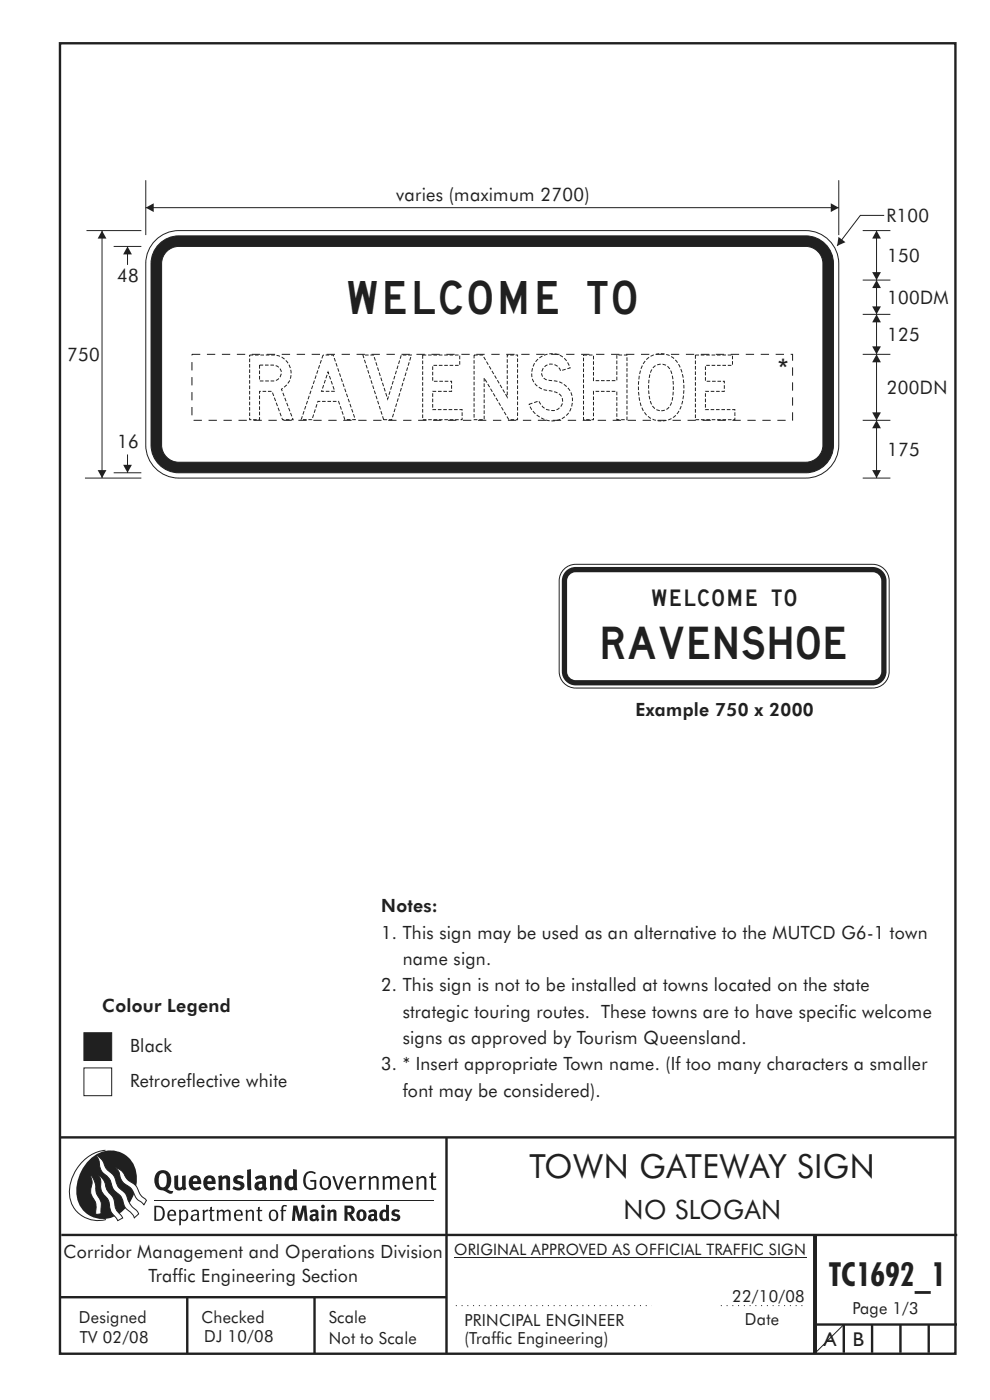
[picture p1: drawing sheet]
<svg xmlns="http://www.w3.org/2000/svg" width="210mm" height="297mm" viewBox="0 0 210 297" stroke-linecap="round" stroke-linejoin="round" font-family="sans-serif">
<g fill="none" stroke="#231f20" stroke-width=".51">
<path d="M12.7 9.2h190v278h-190zM12.7 241.3h190M94.7 241.4v45.8M12.7 275.2h82M13 262h190M39.7 275.2v12M66.7 275.2v12M172.7 262.2v25M173 262.1v24.9M173 281h30M179 281v6M185 281v6"/>
<path d="M191 281v6M197 281v6"/>
</g>
<path d="M96.3 266.7h74.7" fill="none" stroke="#231f20" stroke-width=".21"/>
<g fill="#231f20">
<path d="M64.9 248.8a1.61 1.61 0 0 1 2.1 0l-.2 .3a1.17 1.17 0 0 0-1.4-.2 1.17 1.17 0 0 0-.6 1.3 1.42 1.42 0 0 0 1.2 1.9l.7-.2v-1.2h-.8l-.1-.4h1.3v1.8a1.82 1.82 0 0 1-2.2 0 1.82 1.82 0 0 1-.6-2.1l.2-.7z" fill-rule="evenodd"/>
<path d="M68.2 249.7a1.77 1.77 0 0 0 .4 2.7 1.39 1.39 0 0 0 1.4-.5 1.39 1.39 0 0 0 .2-1.5 1.19 1.19 0 0 0-2-.7zM68.5 250a.83 .83 0 0 1 1 .1 .83 .83 0 0 1 .2 .9 .75 .75 0 0 1-.6 1.1 .75 .75 0 0 1-.8-.8v-1z" fill-rule="evenodd"/>
<path d="M70.5 249.6l.4-.1 .8 2.4 .8-2.3h.5l-1.1 2.8h-.4z" fill-rule="evenodd"/>
<path d="M73.6 249.9a1.74 1.74 0 0 0 .5 2.5l.9-.1 .5-.2-.2-.3a.89 .89 0 0 1-1.1 .2 .89 .89 0 0 1-.4-1h1.7a1.15 1.15 0 0 0-.4-1.3 1.15 1.15 0 0 0-1.5 .2zM74 250a.67 .67 0 0 1 .8-.1 .67 .67 0 0 1 .3 .8h-1.3z" fill-rule="evenodd"/>
<path d="M76.2 249.6l.4-.1 .1 .4 .5-.4h.5l-.2 .5a.61 .61 0 0 0-.8 .6v1.8h-.4z" fill-rule="evenodd"/>
<path d="M78.1 249.6l.5-.1 .1 .4a.89 .89 0 0 1 .9-.4 .89 .89 0 0 1 .7 .7v2.2h-.4v-2.2l-.1-.2-.3-.1-.8 .4v2.1h-.4z" fill-rule="evenodd"/>
<path d="M81.1 249.6l.4-.1 .1 .4a.83 .83 0 0 1 .8-.4 .83 .83 0 0 1 .7 .4 .86 .86 0 0 1 .9-.4 .86 .86 0 0 1 .7 .7v2.2h-.4l-.1-2.3a.5 .5 0 0 0-.8 0l-.2 .2v2.1h-.5v-2.2l-.4-.3-.7 .4v2.1h-.4z" fill-rule="evenodd"/>
<path d="M85.7 249.9a1.74 1.74 0 0 0 .5 2.5l.9-.1 .5-.2-.2-.3a.89 .89 0 0 1-1.1 .2 .89 .89 0 0 1-.4-1h1.7a1.15 1.15 0 0 0-.5-1.3 1.15 1.15 0 0 0-1.4 .2zM86 250a.67 .67 0 0 1 .9-.1 .67 .67 0 0 1 .3 .8h-1.3z" fill-rule="evenodd"/>
<path d="M88.3 249.6l.4-.1 .1 .4a.89 .89 0 0 1 .9-.4 .89 .89 0 0 1 .7 .7v2.2h-.4v-2.2l-.1-.2-.3-.1-.8 .4v2.1h-.4z" fill-rule="evenodd"/>
<path d="M91.5 248.8l.4-.1v.9h.7l-.2 .3h-.5v2.1l.1 .1h.5l.1 .3a.71 .71 0 0 1-1.2-.6v-1.9h-.3v-.3h.3z" fill-rule="evenodd"/>
<path d="M37 249.5l.8-.2v2a.46 .46 0 0 0 .2 .6 .46 .46 0 0 0 .6-.2v-2.2l.8-.2v2.4l.2 .5-.6 .4-.2-.4a1.03 1.03 0 0 1-1.2 .3 1.03 1.03 0 0 1-.6-1.1z" fill-rule="evenodd"/>
<path d="M40.4 249.8a1.64 1.64 0 0 0 0 2.2 1.64 1.64 0 0 0 2.3 .1l-.4-.4a.78 .78 0 0 1-.9 .3 .78 .78 0 0 1-.5-.8h1.8a1.37 1.37 0 0 0-.6-1.7 1.37 1.37 0 0 0-1.7 .3zM41 250.1a.48 .48 0 0 1 .7-.1 .48 .48 0 0 1 .2 .6h-1z" fill-rule="evenodd"/>
<path d="M43.5 249.8a1.65 1.65 0 0 0-.2 1.9 1.65 1.65 0 0 0 1.9 .8l.5-.4-.3-.4a.78 .78 0 0 1-.9 .3 .78 .78 0 0 1-.5-.8h1.8a1.37 1.37 0 0 0-.6-1.7 1.37 1.37 0 0 0-1.7 .3zM44.1 250.1a.48 .48 0 0 1 .6-.1 .48 .48 0 0 1 .2 .6h-.9z" fill-rule="evenodd"/>
<path d="M46.3 249.5l.7-.2 .1 .4a.95 .95 0 0 1 1-.3 .95 .95 0 0 1 .7 .8v2.3h-.8v-2.3l-.3-.2-.5 .3v2.2h-.8z" fill-rule="evenodd"/>
<path d="M49.7 249.7a1.73 1.73 0 0 1 2-.1l-.2 .5-.6-.2a.42 .42 0 0 0-.6 .3l.2 .3a1.23 1.23 0 0 1 1.4 1 1.47 1.47 0 0 1-2.3 .9l-.3-.2 .3-.6 .7 .3a.47 .47 0 0 0 .7-.3 .87 .87 0 0 0-1-.5l-.4-.2-.1-.4z" fill-rule="evenodd"/>
<path d="M54.1 249.8l.3 .5 .3-.2a.62 .62 0 0 1 .9 .1v.4a1.21 1.21 0 0 0-1.3 .3 1.21 1.21 0 0 0-.2 1.3 1.19 1.19 0 0 0 1.7 0l.5 .4 .4-.5-.3-.3v-1.4a.96 .96 0 0 0-1.3-1.1zM55 251.2l.6-.1v.7a.43 .43 0 0 1-.6 .1 .43 .43 0 0 1 0-.7z" fill-rule="evenodd"/>
<path d="M57.2 249.5l.7-.2 .1 .4a.95 .95 0 0 1 1-.3 .95 .95 0 0 1 .7 .8v2.3h-.8v-2.3l-.3-.2-.5 .3v2.2h-.8z" fill-rule="evenodd"/>
<path d="M62.2 248v1.5a1.29 1.29 0 0 0-1.4 .2 1.29 1.29 0 0 0-.5 1.3 1.24 1.24 0 0 0 .5 1.3 1.24 1.24 0 0 0 1.5 0l.1 .2h.7l-.1-4.3zM61.5 250.1l.4-.1 .3 .2v1.5l-.3 .1a.48 .48 0 0 1-.6-.4 1.52 1.52 0 0 1 .2-1.3z" fill-rule="evenodd"/>
<path d="M52.4 248.2l.8-.2 .2 4.5h-.8l-.1-.2z" fill-rule="evenodd"/>
</g>
<path d="M22.4 244a9 9 0 0 0-7.4 10.9 6.2 6.2 0 0 0 7.5 3.8M32.7 254.6h59.4" fill="none" stroke="#231f20" stroke-width=".21"/>
<path d="M19.1 245.9a5.7 5.7 0 0 1 6.5-1.4 5.7 5.7 0 0 1 3.4 5.7 8.6 8.6 0 0 1-6.2 8.3 5.7 5.7 0 0 1-6.5-7 9.9 9.9 0 0 1 2.8-5.6z" fill-rule="evenodd" fill="#231f20"/>
<path d="M24.4 247.7a3.1 3.1 0 0 1 2.3 2.2l.8 .7a3.2 3.2 0 0 1 2 2.4l.4 .6 1.2 1.1-.6 .9-.2-.3a3.5 3.5 0 0 1-1.9-2.1 3.8 3.8 0 0 0-2.1-2.2 3.5 3.5 0 0 1-1-2.2zM20.4 245.1a3.4 3.4 0 0 1 1.9 2.5l.7 .8a3.3 3.3 0 0 1 1.7 2.6 4.4 4.4 0 0 0 1.7 2l.3 .3a6.1 6.1 0 0 0 2.5 3.7l.2 .5-.9 .9a6.1 6.1 0 0 0-1.9-2.3l-.4-.7a3.6 3.6 0 0 0-1.9-2.8l-.6-1a3.6 3.6 0 0 0-1.9-2.8 3.7 3.7 0 0 1-.8-2.4zM21 249.3a3.4 3.4 0 0 1 1.5 2.7l.6 1a3.8 3.8 0 0 1 1.4 3.1l.3 .7 1.2 1.6-1 .5-.5-.7a3.2 3.2 0 0 1-1.3-2.8 4.3 4.3 0 0 0-1.4-2.2 4.7 4.7 0 0 1-.5-2.9zM19.2 249.3a5.1 5.1 0 0 1 1.2 3.7l.3 .7a3.1 3.1 0 0 1 .7 3l.1 .8-1.1 .2-.1-.8a3.5 3.5 0 0 0-.9-3.3 3.6 3.6 0 0 1 .1-2.5z" fill-rule="evenodd" fill="#fff" stroke="#231f20" stroke-width=".21"/>
<g fill="#231f20">
<path d="M33.4 248.7a2.51 2.51 0 0 0 .4 3.7l.8 .1a2.78 2.78 0 0 0 2 .7l.2-.6h-.6l-.7-.3a2.56 2.56 0 0 0 0-3.8 1.83 1.83 0 0 0-2.1 .2zM34 249.1a.87 .87 0 0 1 1 0 .87 .87 0 0 1 .4 .9v.4a1.17 1.17 0 0 1-.9 1.5l-.3-.1a2.38 2.38 0 0 1-.2-2.7z" fill-rule="evenodd"/>
<path d="M33.1 256.1v2.6a1.12 1.12 0 0 0 1.2-.3 1.12 1.12 0 0 0 .2-1.2l-.1-.5-.3-.4zM32.7 255.8h1.1a1.67 1.67 0 0 1 1.2 1.6 1.67 1.67 0 0 1-1.3 1.6h-1zM36.1 257.1l-.2 .5h1.1a.55 .55 0 0 0-.3-.6 .55 .55 0 0 0-.6 .1zM35.8 256.9a.95 .95 0 0 1 1.2-.1 .95 .95 0 0 1 .4 1.1h-1.5a.72 .72 0 0 0 .4 .8 .72 .72 0 0 0 .9-.2l.1 .3a1.15 1.15 0 0 1-1.5 0 1.15 1.15 0 0 1-.2-1.5zM38.4 257.3v1.2a.7 .7 0 0 0 .9 .1 .7 .7 0 0 0 .2-.9 .61 .61 0 0 0-.4-.7 .61 .61 0 0 0-.7 .3zM38 256.7l.3-.1 .1 .4a.95 .95 0 0 1 1.2-.2 .95 .95 0 0 1 .3 1.2 .92 .92 0 0 1-.5 .9 .92 .92 0 0 1-1-.1v1.1l-.4 .1zM40.9 258a.5 .5 0 0 0 .2 .8 .5 .5 0 0 0 .7-.4v-.6zM40.5 256.9a1 1 0 0 1 1.7 .3v1.4l.2 .2-.2 .3-.3-.4a.78 .78 0 0 1-1.4 0 .78 .78 0 0 1 .8-1.1h.5a.58 .58 0 0 0-.3-.7 .58 .58 0 0 0-.7 .2zM43 256.7l.3-.1 .1 .4 .3-.3 .5-.1-.2 .4a.52 .52 0 0 0-.6 .5v1.5h-.4zM44.6 256.1l.4-.1-.1 .7h.6l-.1 .2h-.5v1.5a.35 .35 0 0 0 .6 .3v.3a.57 .57 0 0 1-.6 .1 .57 .57 0 0 1-.3-.6v-1.6h-.3v-.2h.3zM45.9 256.7l.4-.1 .1 .4 .2-.2a.64 .64 0 0 1 1 .2 .7 .7 0 0 1 .8-.4 .7 .7 0 0 1 .5 .6v1.8h-.4v-1.7l-.2-.4-.7 .4v1.7h-.3v-1.7a.38 .38 0 0 0-.3-.4 .38 .38 0 0 0-.5 .2l-.1 .2v1.7h-.4zM50.2 257.1l-.2 .5h1.1a.55 .55 0 0 0-.2-.6 .55 .55 0 0 0-.7 .1zM49.9 256.9a.95 .95 0 0 1 1.2-.1 .95 .95 0 0 1 .4 1.1h-1.5a.72 .72 0 0 0 .4 .8 .72 .72 0 0 0 .9-.2l.1 .3a1.15 1.15 0 0 1-1.5 0 1.15 1.15 0 0 1-.2-1.5zM52.1 256.7l.3-.1 .1 .4a.72 .72 0 0 1 .8-.4 .72 .72 0 0 1 .6 .6v1.8h-.4v-1.6a.45 .45 0 0 0-.3-.5 .45 .45 0 0 0-.5 .2l-.2 .2v1.7h-.3zM54.7 256.1l.4-.1v.7h.6l-.1 .2h-.5v1.5a.35 .35 0 0 0 .5 .3v.3a.57 .57 0 0 1-.6 .1 .57 .57 0 0 1-.3-.6v-1.6h-.3v-.2h.3zM57.6 257.1l-.2 .7a.65 .65 0 0 0 .3 .8 .65 .65 0 0 0 .8-.2l.1-.1a.93 .93 0 0 0-.7-1.4zM57.3 256.9a1.12 1.12 0 0 1 1.4 0 1.12 1.12 0 0 1 .2 1.5 1.01 1.01 0 0 1-1.2 .6 1.01 1.01 0 0 1-.7-1.2zM59.9 255.8l.5-.2 .5 .2-.2 .2-.3-.1-.3 .2v.6h.6l-.1 .2h-.5v2.1h-.4v-2.1h-.2v-.2h.2zM62.2 255.8l-.3 3.2h.7l.1-2.3 .6 2.3h.5l.7-2.3 .1 2.3h.7l-.3-3.2h-.9l-.5 2.1-.5-2.1zM65.7 256.9l.3 .4a.51 .51 0 0 1 .5-.3 .51 .51 0 0 1 .4 .4v.1a.88 .88 0 0 0-1.1 .4 .88 .88 0 0 0 .2 1.1 .9 .9 0 0 0 1.1-.2l.3 .3 .4-.4-.3-.3v-1a.87 .87 0 0 0-.4-.9 .87 .87 0 0 0-1 .2zM66.4 258h.5v.5l-.1 .1h-.3l-.2-.2zM68.2 256.7v2.3h.6v-2.4zM68.1 255.9a.4 .4 0 0 0 .8 0 .4 .4 0 0 0-.8 0zM69.4 256.7l.1 2.3h.6v-1.7a.33 .33 0 0 1 .4-.2 .33 .33 0 0 1 .2 .3v1.6h.7v-1.7a.75 .75 0 0 0-.6-.7 .75 .75 0 0 0-.8 .2v-.3zM73.1 255.8v3.2h.6v-1.4l.3 .3 .7 1.1h.7l-.9-1.4a.94 .94 0 0 0 .7-1 .94 .94 0 0 0-.9-.8zM73.7 256.3a.51 .51 0 0 1 .7 .1 .51 .51 0 0 1-.1 .7l-.6 .1zM75.9 256.9a1.19 1.19 0 0 0-.1 1.7 1.19 1.19 0 0 0 1.7 0 1.19 1.19 0 0 0 0-1.6 1.19 1.19 0 0 0-1.6-.1zM76.5 257.1l.2-.1a.99 .99 0 0 1 0 1.6 1.06 1.06 0 0 1-.2-1.5zM78.1 256.9l.3 .4a.51 .51 0 0 1 .5-.3 .51 .51 0 0 1 .4 .4v.1a.88 .88 0 0 0-1.1 .4 .88 .88 0 0 0 .2 1.1 .9 .9 0 0 0 1.1-.2l.3 .3 .4-.4-.2-.3v-1a.87 .87 0 0 0-.5-.9 .87 .87 0 0 0-1 .2zM78.9 258h.4v.5l-.1 .1h-.3l-.2-.2zM81.9 255.5v1.2a1.2 1.2 0 0 0-1.4 .6 1.2 1.2 0 0 0 .2 1.4l.5 .3 .8-.1v.1h.6l-.1-3.4zM81.4 257.1l.5 .1-.1 1.2a.46 .46 0 0 1-.5 0 .46 .46 0 0 1-.2-.5zM83.3 256.8a.79 .79 0 0 0-.2 .9 .79 .79 0 0 0 1 .4 .33 .33 0 0 1 0 .5 .33 .33 0 0 1-.5 0l-.5-.3-.2 .5a1.15 1.15 0 0 0 1.2 .3 1.15 1.15 0 0 0 .8-1 1.49 1.49 0 0 0-1.2-.8 .4 .4 0 0 1 .3-.3 .4 .4 0 0 1 .4 .1l.2 .1 .2-.4a1.47 1.47 0 0 0-1.5 0z" fill-rule="evenodd"/>
</g>
<path d="M17.8 219.1h5.9v5.9h-5.9z" fill-rule="evenodd" fill="#231f20" stroke="#231f20" stroke-width=".21"/>
<path d="M17.8 226.6h5.9v5.8h-5.9z" fill-rule="evenodd" fill="#fff" stroke="#231f20" stroke-width=".21"/>
<path d="M96.7 277h41.5M152.9 277h17.4" fill="none" stroke="#231f20" stroke-width=".21" stroke-dasharray=".2 1" stroke-linecap="butt"/>
<path d="M33.3 50.6a7 7 0 0 1 4.6-1.7h133a7 7 0 0 1 7 7v38.5a7 7 0 0 1-7 7h-133a7 7 0 0 1-7-7v-38.5a7 7 0 0 1 2.4-5.3z" fill-rule="evenodd" fill="#fff" stroke="#231f20" stroke-width=".21"/>
<path d="M33.8 51.8a5.9 5.9 0 0 1 4.1-1.8h133a5.9 5.9 0 0 1 5.9 5.9v38.5a5.9 5.9 0 0 1-5.9 5.9h-133a5.9 5.9 0 0 1-5.9-5.9v-38.5a5.9 5.9 0 0 1 1.8-4.1z" fill-rule="evenodd" fill="#231f20" stroke="#231f20" stroke-width=".21"/>
<path d="M35.4 53.4a3.6 3.6 0 0 1 2.5-1.1h133a3.7 3.7 0 0 1 3.7 3.6v38.5a3.7 3.7 0 0 1-3.7 3.7h-133a3.7 3.7 0 0 1-3.6-3.7v-38.5a3.6 3.6 0 0 1 1.1-2.5z" fill-rule="evenodd" fill="#fff" stroke="#231f20" stroke-width=".21"/>
<path d="M30.9 44.1h147" fill="none" stroke="#231f20" stroke-width=".21"/>
<g fill="#231f20">
<path d="M176.2 43.1l1.7 1-1.7 .9z"/>
<path d="M30.9 44.1l1.7-1v1.9z"/>
</g>
<path d="M30.9 38.2v11.7M187.6 45.7h-5.1l-4.9 6.5" fill="none" stroke="#231f20" stroke-width=".21"/>
<path d="M177.9 50.3l1.4 1.1-1.7 .8z" fill="#231f20"/>
<path d="M177.9 38.2v11.7M183 59.4h5.9M183 48.9h5.9M185.9 48.9v10.5M183 75.2h5.9" fill="none" stroke="#231f20" stroke-width=".21"/>
<path d="M40.7 75.2h127.4v14h-127.4z" fill="none" stroke="#231f20" stroke-width=".21" stroke-dasharray="1.8 1.4" stroke-linecap="butt"/>
<g fill="#231f20">
<path d="M185.9 48.9l1 1.7h-1.9z"/>
<path d="M185 57.7h1.9l-1 1.7z"/>
</g>
<path d="M185.9 59.4v7.3" fill="none" stroke="#231f20" stroke-width=".21"/>
<g fill="#231f20">
<path d="M185 65h1.9l-1 1.7z"/>
<path d="M185.9 59.4l1 1.7h-1.9z"/>
</g>
<path d="M185.9 66.7v8.5" fill="none" stroke="#231f20" stroke-width=".21"/>
<g fill="#231f20">
<path d="M185 73.5h1.9l-1 1.7z"/>
<path d="M185.9 66.7l1 1.7h-1.9z"/>
</g>
<path d="M27 96.4v3.9" fill="none" stroke="#231f20" stroke-width=".21"/>
<path d="M26.1 98.6h1.9l-1 1.7z" fill="#231f20"/>
<path d="M183 66.7h5.9M185.9 75.2v14M183 89.2h5.9M183 101.4h5.9" fill="none" stroke="#231f20" stroke-width=".21"/>
<g fill="#231f20">
<path d="M185.9 75.2l1 1.7h-1.9z"/>
<path d="M185 87.5h1.9l-1 1.7z"/>
</g>
<path d="M21.6 48.9v52.5" fill="none" stroke="#231f20" stroke-width=".21"/>
<g fill="#231f20">
<path d="M21.6 48.9l1 1.7h-1.9z"/>
<path d="M20.7 99.7h1.9l-1 1.7z"/>
</g>
<path d="M185.9 89.2v12.2" fill="none" stroke="#231f20" stroke-width=".21"/>
<g fill="#231f20">
<path d="M185 99.7h1.9l-1 1.7z"/>
<path d="M185.9 89.2l1 1.7h-1.9z"/>
</g>
<path d="M18.3 48.9h11.7M24.1 52.3h5.9M27 52.3v3.9M18 101.4h12M24.1 100.3h5.9" fill="none" stroke="#231f20" stroke-width=".21"/>
<path d="M27 52.3l1 1.7h-1.9z" fill="#231f20"/>
<path d="M119.6 120.7a3.5 3.5 0 0 1 2.5-1h63a3.5 3.5 0 0 1 3.5 3.5v19.3a3.5 3.5 0 0 1-3.5 3.5h-63a3.5 3.5 0 0 1-3.5-3.5v-19.3a3.5 3.5 0 0 1 1-2.5z" fill-rule="evenodd" fill="#fff" stroke="#231f20" stroke-width=".21"/>
<path d="M120.3 120.9l1.1-.5 .7-.1h63a2.95 2.95 0 0 1 3 2.9v19.3a2.95 2.95 0 0 1-3 2.9h-63a2.95 2.95 0 0 1-2.9-2.9v-19.3a2.94 2.94 0 0 1 1.1-2.3z" fill-rule="evenodd" fill="#231f20"/>
<path d="M120.8 121.9l.8-.4 .5-.1h63a1.83 1.83 0 0 1 1.8 1.8v19.3a1.83 1.83 0 0 1-1.8 1.8h-63a1.83 1.83 0 0 1-1.8-1.8v-19.3l.1-.5z" fill-rule="evenodd" fill="#fff"/>
<path d="M179 281l-6 6" fill="none" stroke="#231f20" stroke-width=".21"/>
<text font-size="13.7" fill="#231f20" x="53" y="89">RAVENSHOE</text>
<g font-size="7.1" fill="#231f20">
<text x="112.3" y="249.9">TOWN GATEWAY SIGN</text>
<text x="175.8" y="272.9">TC1692_1</text>
</g>
<text font-size="7" fill="#231f20" x="73.8" y="66.6">WELCOME TO</text>
<text font-size="6.9" fill="#231f20" x="127.9" y="139.8">RAVENSHOE</text>
<text font-size="5.9" fill="#231f20" x="165" y="80.4">*</text>
<text font-size="5.6" fill="#231f20" x="132.2" y="258.7">NO SLOGAN</text>
<g font-size="4.2" fill="#231f20">
<text x="174.7" y="285.6">A</text>
<text x="180.9" y="285.6">B</text>
</g>
<g font-size="4" fill="#231f20">
<text x="84.1" y="42.7">varies (maximum 2700)</text>
<text x="188" y="47.1">R100</text>
<text x="24.9" y="59.9">48</text>
<text x="188.2" y="55.6">150</text>
<text x="188.2" y="64.5">100DM</text>
<text x="14.2" y="76.5">750</text>
<text x="188.2" y="72.3">125</text>
<text x="188.1" y="83.6">200DN</text>
<text x="24.9" y="95.1">16</text>
<text x="188.2" y="96.6">175</text>
</g>
<g font-size="3.9" fill="#231f20">
<text x="134.8" y="152">Example 750 x 2000</text>
<text x="80.8" y="193.5">Notes:</text>
<text x="80.8" y="199.1">1. This sign may be used as an alternative to the MUTCD G6-1 town</text>
<text x="85.4" y="204.7">name sign.</text>
<text x="21.7" y="214.6">Colour Legend</text>
<text x="80.8" y="210.3">2. This sign is not to be installed at towns located on the state</text>
<text x="85.4" y="215.9">strategic touring routes. These towns are to have specific welcome</text>
<text x="85.4" y="221.5">signs as approved by Tourism Queensland.</text>
<text x="27.6" y="223.1">Black</text>
<text x="80.8" y="227.1">3. * Insert appropriate Town name. (If too many characters a smaller</text>
<text x="27.6" y="230.6">Retroreflective white</text>
<text x="85.4" y="232.6">font may be considered).</text>
<text x="13.5" y="266.8">Corridor Management and Operations Division</text>
<text x="31.5" y="271.9">Traffic Engineering Section</text>
</g>
<g font-size="3.5" fill="#231f20">
<text x="138.3" y="128.5">WELCOME TO</text>
<text x="16.7" y="280.6">Designed</text>
<text x="42.7" y="280.6">Checked</text>
<text x="69.7" y="280.6">Scale</text>
<text x="98.5" y="281.3">PRINCIPAL ENGINEER</text>
<text x="155.3" y="276.2">22/10/08</text>
<text x="158" y="281.2">Date</text>
<text x="180.9" y="278.8">Page 1/3</text>
<text x="16.9" y="284.8">TV 02/08</text>
<text x="43.3" y="284.8">DJ 10/08</text>
<text x="69.7" y="285.2">Not to Scale</text>
<text x="98.5" y="285.1">(Traffic Engineering)</text>
</g>
<text font-size="3.4" fill="#231f20" x="96.3" y="266.3">ORIGINAL APPROVED AS OFFICIAL TRAFFIC SIGN</text>
</svg>
